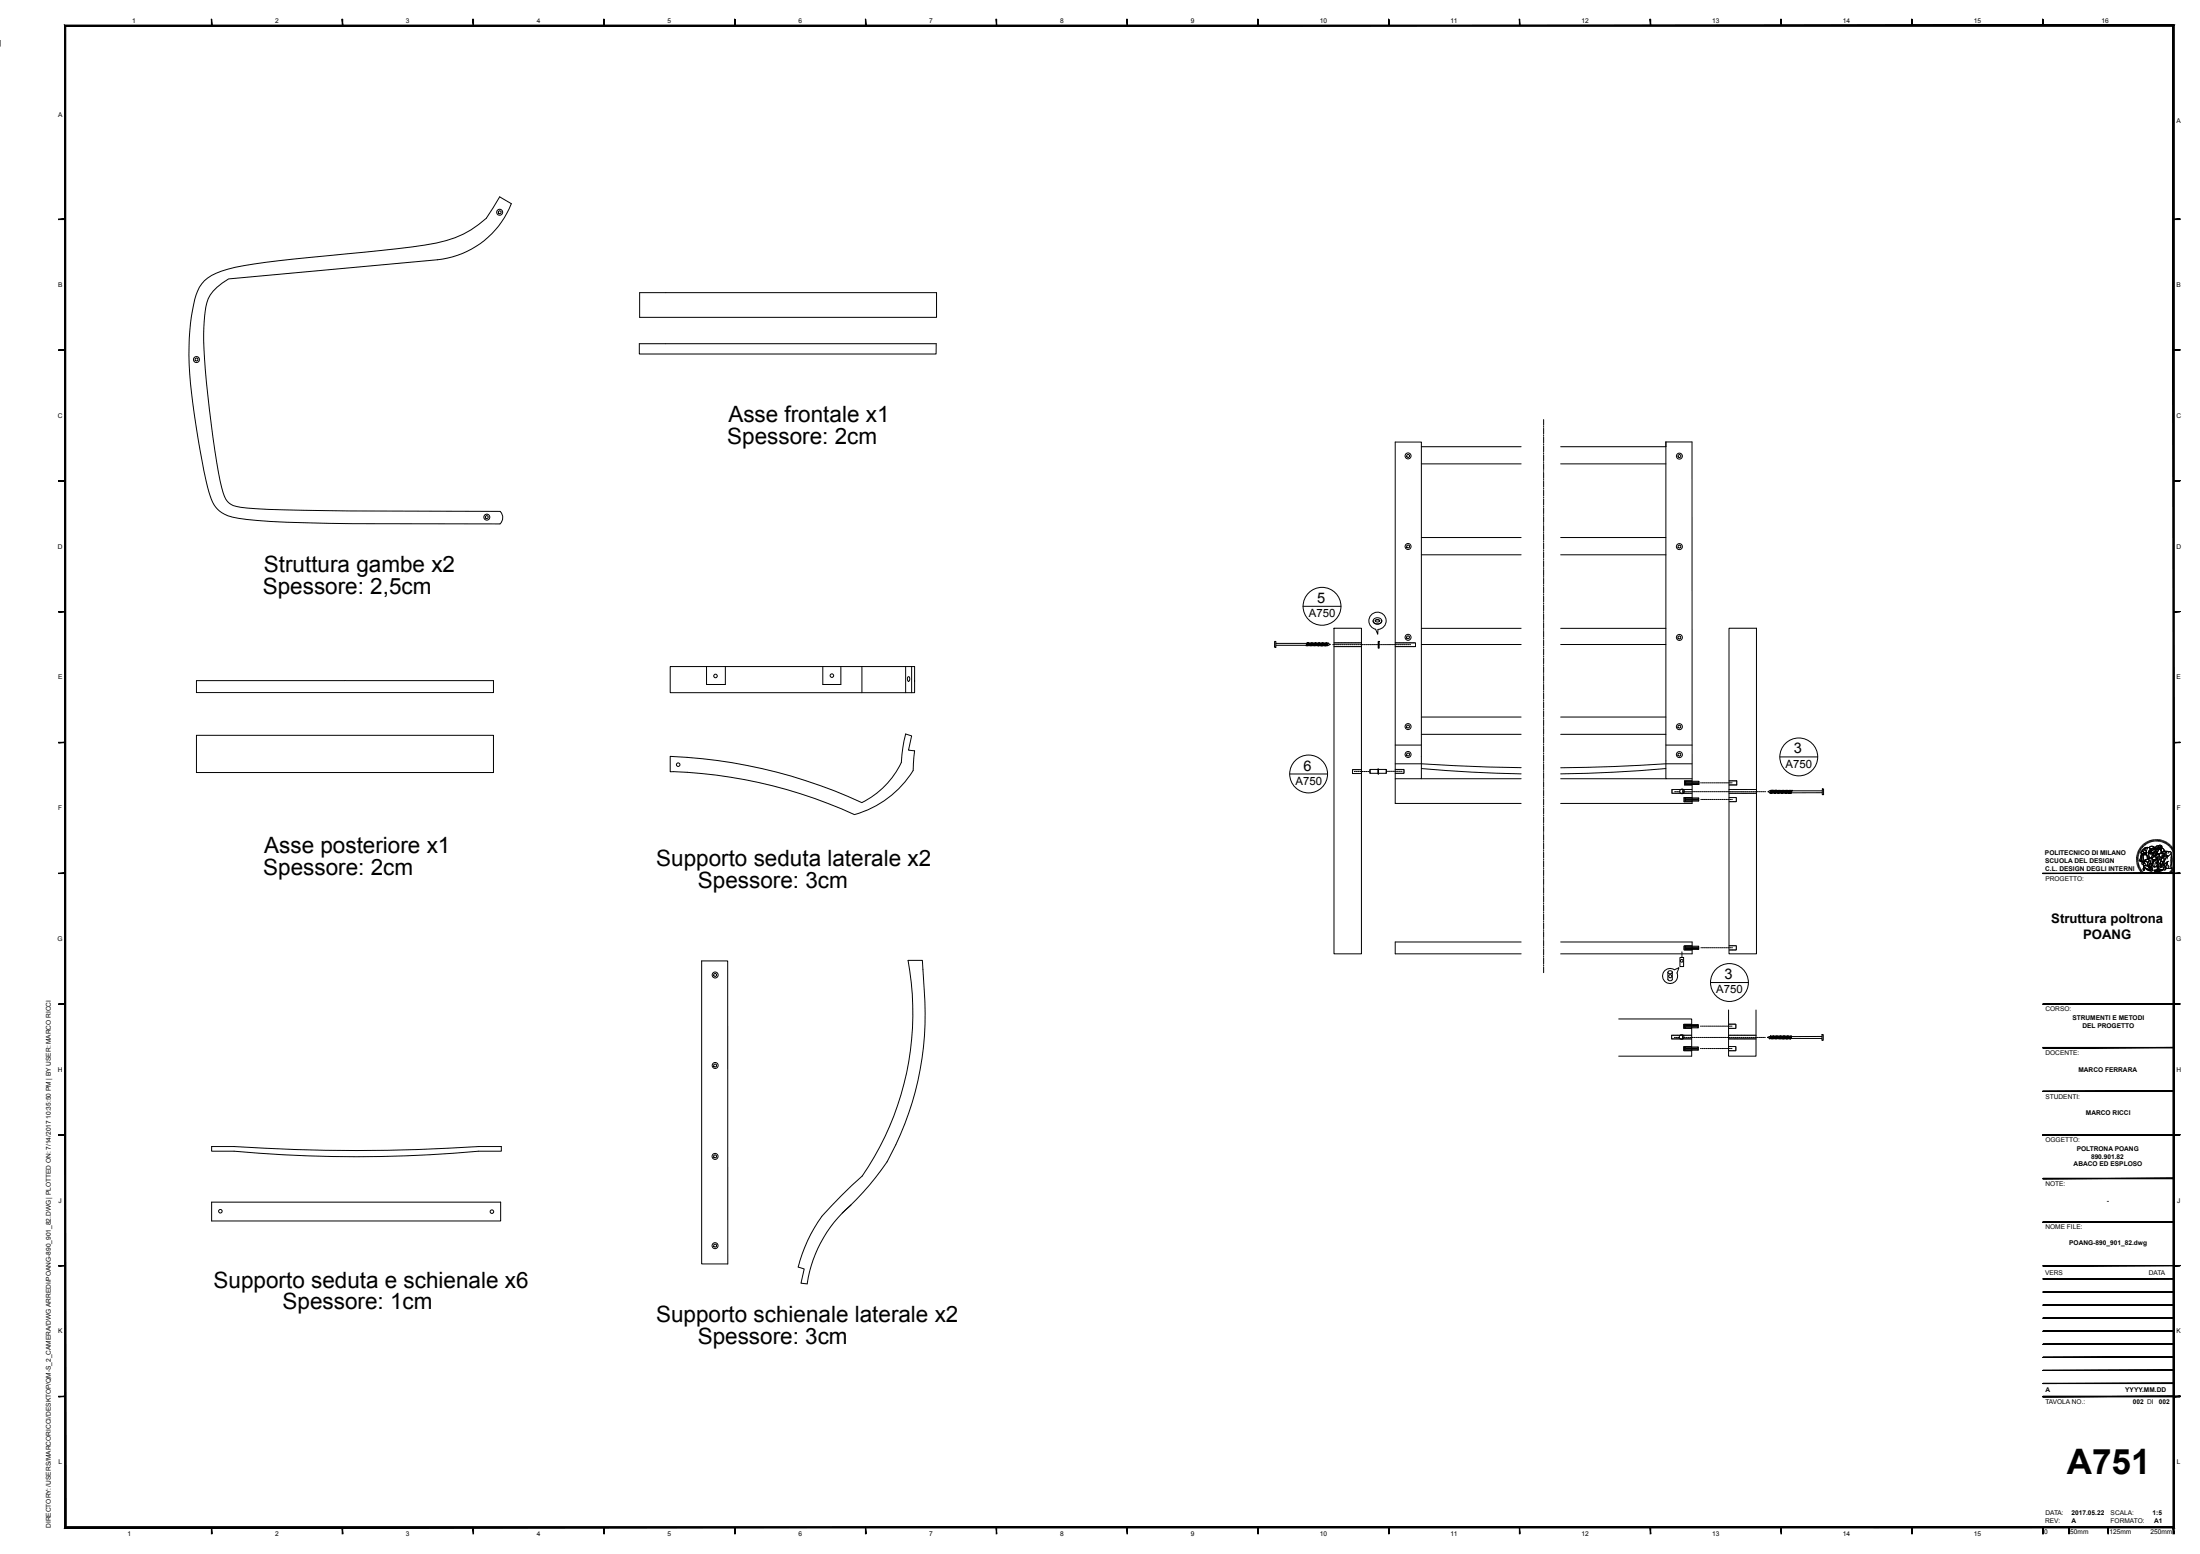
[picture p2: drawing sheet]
<svg xmlns="http://www.w3.org/2000/svg" width="841mm" height="594mm" viewBox="0 0 841 594" stroke-linecap="round" stroke-linejoin="round" font-family="sans-serif">
<g fill="none" stroke="#000" stroke-width=".38">
<path d="M0 15.3v2.5M195.5 77.9a33.9 33.9 0 0 1-28.3 21.4l-79.8 7.3a15.3 15.3 0 0 0-8.7 10.7 91.1 91.1 0 0 0-.2 24.1 381.4 381.4 0 0 0 6.3 45 8.4 8.4 0 0 0 3.6 6.4 14.9 14.9 0 0 0 6.1 1.4l14 .7 25 .4 57.7 .2M195.5 77.9l-4.5-2.7-5 8.2a39.9 39.9 0 0 1-23.5 10.3l-23.4 2.7a578.4 578.4 0 0 0-49.2 5.8 21.9 21.9 0 0 0-12.8 6.3 22.3 22.3 0 0 0-3.5 10.2 116.9 116.9 0 0 0 .6 39.2l2.8 16.8a64.7 64.7 0 0 0 4.8 18.3 11.9 11.9 0 0 0 9.5 5.1l12.1 1.2 22.3 .7 65.4 .3a3.3 3.3 0 0 0 .1-4.8M190.5 80.8l.5-.3 .6 .3v.6l-.6 .4-.5-.4zM244.5 111.9h113.5v9.4h-113.5zM74.6 137.1l.5-.3 .5 .3v.6l-.5 .3-.5-.3zM244.4 131.4h113.5l-.1 3.9h-113.4zM537.8 174l.5-.3 .5 .3v.6l-.5 .3-.5-.3zM543.3 170.8h38.2M543.3 177.3h38.2M590.1 160.4v2.2M590.1 163v.3"/>
<path d="M590.1 163.7v2.3M590.1 166.3v.4M590.1 167.1v2.3M590.1 169.7v.4M590.1 170.5v2.2M590.1 173.1v.4M590.1 173.8v2.3M590.1 176.5v.3M590.1 177.2v2.3M590.1 179.9v.3M596.6 170.8h40.2M596.6 177.3h40.2"/>
<path d="M636.8 168.9h10l.1 138.2h-50.3M636.8 168.9v128.8h10M641.5 174l.5-.3 .5 .3v.6l-.5 .3-.5-.3zM185.5 197.3l.6-.3 .5 .4v.6l-.5 .3-.6-.3zM590.1 180.6v2.3M590.1 183.2v.4M590.1 184v2.2M590.1 186.6v.4M590.1 187.3v2.3M590.1 190v.4M590.1 190.7v2.3M590.1 193.4v.3"/>
<path d="M590.1 194.1v2.2M590.1 196.7v.4M590.1 197.5v2.2M537.8 208.6l.5-.3 .5 .3v.6l-.5 .3-.5-.3zM543.3 205.5h38.2M543.3 212.1h38.2M590.1 200.1v.4M590.1 200.9v2.2M590.1 203.5v.4M590.1 204.2v2.3M590.1 206.8v.4M590.1 207.6v2.2"/>
<path d="M590.1 210.2v.4M590.1 211v2.2M590.1 213.6v.4M590.1 214.4v2.2M590.1 217v.4M590.1 217.7v2.3M596.6 205.5h40.2M596.6 212.1h40.2M641.5 208.6l.5-.3 .5 .3v.6l-.5 .3-.5-.3zM498.1 231.8h14.5M524.1 235.1a3.3 3.3 0 0 1 5.5 .8 3.3 3.3 0 0 1-2.8 4.7l-.1 1.8-.8-1.9a3.3 3.3 0 0 1-1.8-5.4zM524.9 237.2a1.7 1.7 0 0 0 1.5 1.4 1.7 1.7 0 0 0 1.8-1.1"/>
<path d="M525.1 236.7a1.65 1.65 0 0 1 1.9-.6 1.65 1.65 0 0 1 1.1 1.7 1.7 1.7 0 0 1-1.9 .7 1.7 1.7 0 0 1-1.2-1.5zM525.7 237.3l1-.4 .7 .5M525.8 237.1a.89 .89 0 0 1 .9-.3 .89 .89 0 0 1 .6 .7 .89 .89 0 0 1-.9 .3 .89 .89 0 0 1-.6-.7zM590.1 220.3v.4M590.1 221.1v2.2M590.1 223.7v.4M590.1 224.5v2.2M590.1 227.1v.4M590.1 227.9v2.2M590.1 230.5v.3M590.1 231.2v2.2M590.1 233.8v.4"/>
<path d="M590.1 234.6v2.2M590.1 237.2v.4M590.1 238v2.2M256.2 254.8h93.4v10h-93.4zM270.1 254.8v6.8h7.2v-6.8M314.5 254.8v6.8h6.9v-6.8M329.5 254.8v10M346.2 254.8v10M347 258.8l.1-.1a.85 .85 0 0 1 .7 .8 .85 .85 0 0 1-.7 .9l-.2-.7zM348.5 254.8v10M487.3 245.2h.4v2.2h-.5zM487.7 246.7h11.6"/>
<path d="M487.7 245.9h11.8M499.5 246.7h.3M499.7 245.7l-.4 1.2M499.7 245.9h.3M500.1 246.7h.3M500.3 245.7l-.5 1.2M500.6 246.7h.3M500.8 245.7l-.4 1.2M501.1 246.7h.3M501.3 245.7l-.4 1.2M501.7 246.7h.2M501.9 245.7l-.5 1.2"/>
<path d="M502.2 246.7h.3M502.4 245.7l-.5 1.2M502.7 246.7h.3M502.9 245.7l-.4 1.2M503.3 246.7h.3M503.4 245.7l-.4 1.2M503.8 246.7h.3M504 245.7l-.4 1.2M504.3 246.7h.3M504.5 245.7l-.4 1.2M504.8 246.7h.3M505 245.7l-.4 1.2"/>
<path d="M505.3 246.7h.3M505.5 245.7l-.4 1.2M505.9 246.7h.3M506.1 245.7l-.5 1.2M506.4 246.7h.3M506.6 245.7l-.4 1.2M507.2 245.7l-.5 1.2 .5-1.2-.3 1M507.2 246.7l-.5 .2M507.7 245.7l-.5 1.2M507.7 246l.9 .3-1.2 .4M509.5 246.4h.3M509.9 240.1h10.5v124.5h-10.5z"/>
<path d="M509.9 245.7h10.5M509.9 247.2h10.5M510 246.4h.5M510.8 246.4h.5M511.5 246.4h.5M512.3 246.4h.5M513 246.4h.5M513.8 246.4h.5M514.5 246.4h.5M515.3 246.4h.5M516 246.4h.6M516.8 246.4h.5"/>
<path d="M517.5 246.4h.5M518.3 246.4h.5M519 246.4h.5M519.8 246.4h.5M520.5 246.4h.5M521.3 246.4h.5M522.1 246.4h.4M522.8 246.4h.5M523.5 246.4h.5M524.3 246.4h.5M525 246.4h.5M525.8 246.4h.5"/>
<path d="M526.5 246.4h.3M526.8 245.2h.4v2.6h-.4zM527.2 246.4h.3M527.7 246.4h.5M528.5 246.4h.5M529.2 246.4h.5M530 246.4h.5M530.7 246.4h.5M531.5 246.4h.5M532.2 246.4h.5M533 246.4h.5M533.4 245.7h7.5"/>
<path d="M533.4 247.2h7.5M533.7 246.4h.5M534.5 246.4h.5M535.2 246.4h.5M536 246.4h.5M536.7 246.4h.5M537.5 246.4h.5M537.7 243.3l.6-.3 .5 .3v.6l-.5 .3-.6-.3zM538.2 246.4h.5M539 246.4h.2M541 245.7l.1 1.3M541.1 247l-.1 .2"/>
<path d="M543.3 240.2h38.2M543.3 246.4h38.2M590.1 240.6v.4M590.1 241.3v2.3M590.1 243.9v.4M590.1 244.7v2.3M590.1 247.3v.4M590.1 248.1v2.2M590.1 250.7v.4M590.1 251.5v2.2M590.1 254.1v.4M590.1 254.8v2.3"/>
<path d="M590.1 257.5v.3M590.1 258.2v2.3M596.6 240.2h40.2M596.6 246.4h40.2M641.4 243.4l.6-.3 .5 .3v.5l-.5 .4-.6-.4zM661 240.1h10.4v124.5h-10.4zM75.1 260.2h113.5v4.5h-113.5zM537.7 277.4l.6-.3 .5 .3v.6l-.5 .3-.6-.3zM543.3 274.1h38.2M590.1 260.8v.4M590.1 261.6v2.2M590.1 264.2v.4"/>
<path d="M590.1 265v2.2M590.1 267.6v.3M590.1 268.3v2.3M590.1 271v.3M590.1 271.7v2.3M590.1 274.3v.4M590.1 275.1v2.2M590.1 277.7v.4M590.1 278.4v2.3M596.6 274.1h40.2M641.4 277.5l.6-.4 .5 .4v.6l-.5 .3-.6-.3zM75.1 281.1h113.5v14.2h-113.5z"/>
<path d="M349.1 294.5l.5-7.5-2.3-.3 1.2-5.4-2.3-.7-1.1 5.4-.5 5.5a33.1 33.1 0 0 1-15.1 15.3 194.2 194.2 0 0 0-73.3-17.7v5.9a179.6 179.6 0 0 1 70.4 16.4 38.8 38.8 0 0 0 22.5-16.9M493 295.8h14.5M517 294.4l.1 1.3M517.1 294.2l-.1 .1M517.1 294.2h3.3M517.1 295.7h3.3M517.7 294.9h.4M518.4 294.9h.5M519.1 294.9h.5M519.9 294.9h.5M520.6 294.9h.5M521.4 294.9h.5"/>
<path d="M522.1 294.9h.5M522.9 294.9h.4M523.8 294.1v1.5M526.8 294.1h-3v1.5h3M526.8 293.9l.1 1.9zM526.9 294.1h3v1.5h-3M529.9 294.1v1.5M530.4 294.8h.4M531.1 294.8h.4M531.8 294.8h.5M532.6 294.8h.5M533.3 294.8h.5"/>
<path d="M533.4 292h9.9l25.4 1.2 12.8 .2M533.4 297.7h9.9v-128.7h-9.9v138.1h48.1M533.4 294.1l3.3 .2M533.4 284.8h9.9M534 294.8h.5M534.8 294.8h.5M535.6 294.8h.4M536.7 295.5l-3.3 .1M536.7 294.3v1.1M537.8 288.1l.5-.3 .5 .3v.6l-.5 .3-.6-.3zM543.3 293.8a537.6 537.6 0 0 0 38.2 2M543.3 280.7h38.2"/>
<path d="M543.3 297.7h38.2M590.1 281.1v.4M590.1 281.8v2.3M590.1 284.5v.3M590.1 285.2v2.3M590.1 287.8v.4M590.1 288.6v2.3M590.1 291.2v.4M590.1 292v2.2M590.1 294.6v.4M590.1 295.3v2.3M590.1 298v.3"/>
<path d="M590.1 298.7v2.3M596.6 280.7h40.2M596.6 297.7h40.2M636.8 293.8a529.9 529.9 0 0 1-40.2 2M636.8 284.8h10M641.4 288.1l.6-.3 .5 .3v.7l-.5 .3-.6-.4zM644.4 298.6h5v1.3h-5zM644.4 298.6v1.3M644.5 299.3h4.7M644.5 299h4.7M644.5 299.5h4.7M646.8 292h-10a683.9 683.9 0 0 1-40.2 1.5"/>
<path d="M646.8 298.5h-2.9v1.5h2.9M649.4 298.6v1.3M650.1 299.2h.3M650.6 299.2h.5M651.3 299.2h.5M652.1 299.2h.5M652.9 299.2h.5M653.6 299.2h.5M654.3 299.2h.6M655.1 299.2h.5M655.9 299.2h.5M656.6 299.2h.5"/>
<path d="M657.4 299.2h.5M658.1 299.2h.5M658.9 299.2h.4M659.6 299.2h.5M660.4 299.2h.5M661 298.5h2.9v1.5h-2.9M661.1 299.2h.5M661.9 299.2h.2M680.4 289.3h14.5M590.1 301.3v.4M590.1 302.1v2.3M590.1 304.7v.4"/>
<path d="M590.1 305.5v2.2M590.1 308.1v.4M590.1 308.8v2.3M590.1 311.5v.3M590.1 312.2v2.3M590.1 314.9v.3M590.1 315.6v2.3M590.1 318.2v.4M590.1 319v2.2M640.2 302.6h.4M640.9 302.6h.5M641.6 302.6h.5"/>
<path d="M643.3 302.6h.3M643.3 302.8l.2 .3M643.5 301.9l-.2 .8M643.5 303.1v.1M643.6 301.8l-.1 .1M643.9 302.6h.5M644.3 305h5v1.2h-5zM644.3 305v1.2M644.4 305.6h4.7M644.4 305.3h4.7M644.4 305.9h4.7M644.6 302.6h.5"/>
<path d="M645.4 302.6h.5M646.1 302.6h.5M646.8 301.8h-7.7l.1 1.4h7.6M646.8 304.9h-3v1.6h3M646.9 302.6h.5M647.6 302.6h.5M648.4 302.6h.5M649.1 302.6h.5M649.3 305v1.2M649.9 302.6h.5M650.2 305.6h.3M650.6 302.6h.5"/>
<path d="M650.7 305.6h.5M651.4 302.6h.5M651.5 305.6h.5M652.1 302.6h.5M652.2 305.6h.5M652.9 302.6h.5M652.9 305.6h.6M653.6 302.6h.5M653.7 305.6h.5M654.4 302.6h.5M654.5 305.6h.4M655.1 302.6h.5"/>
<path d="M655.2 305.6h.5M655.9 302.6h.5M656 305.6h.5M656.6 302.6h.5M656.7 305.6h.5M657.4 302.6h.5M657.5 305.6h.4M658.1 302.6h.5M658.2 305.6h.5M658.9 302.6h.5M659 305.6h.5M659.6 302.6h.5"/>
<path d="M659.7 305.6h.5M660.4 302.6h.5M660.4 305.6h.6M661 303.2h10.4M661 301.8h10.4M661 304.9h2.5M661 306.4h2.6M661.1 302.6h.5M661.2 305.6h.5M661.9 302.6h.5M662 305.6h.2M662.6 302.6h.5"/>
<path d="M663.4 302.6h.5M663.6 304.9h.1M663.7 306.3l-.1 .1M663.7 305v1.3M664.1 302.6h.5M664.9 302.6h.5M665.6 302.6h.5M666.4 302.6h.5M667.1 302.6h.5M667.9 302.6h.5M668.6 302.6h.5M669.4 302.6h.5"/>
<path d="M670.1 302.6h.5M670.9 302.6h.5M671.6 302.6h.5M672.4 302.6h.5M673.1 302.6h.5M673.9 302.6h.5M674.6 302.6h.4M676.9 302.2l-1.1 .4 .9 .4M677.1 302l-.4 1.2M677.4 302.2l-.2 1 .4-1.2-.4 1.2M677.6 302l-.5 .2M677.6 302.2l.3 .1"/>
<path d="M678.1 302l-.4 1.2M678.1 302.3h.3M678.7 302l-.4 1.2M678.7 302.3h.3M679.2 302l-.4 1.2M679.2 302.3h.3M679.7 302.1l-.4 1.1M679.7 302.3h.3M680.3 302.1l-.5 1.1M680.3 302.3h.3M680.8 302.1l-.4 1.1M680.8 302.3h.3"/>
<path d="M681.3 302.1l-.4 1.1M681.3 302.3h.3M681.9 302.1l-.5 1.1M681.9 302.3h.3M682.4 302.1l-.5 1.1M682.4 302.3h.3M682.9 302.1l-.4 1.1M682.9 302.3h.3M683.4 302.1l-.4 1.2M683.4 302.3h.3M684 302.1l-.5 1.2M684 302.3h.3"/>
<path d="M684.3 303h.3M684.5 302.1l-.4 1.2M684.5 302.3h.3M685 302.1l-.4 1.2M685 302.3h11.6M696.6 301.6h.5v2.2h-.5zM696.6 303h-11.8M590.1 321.6v.4M590.1 322.3v2.3M590.1 325v.4M590.1 325.7v2.3M590.1 328.4v.3"/>
<path d="M590.1 329.1v2.3M590.1 331.7v.4M590.1 332.5v2.2M590.1 335.1v.4M590.1 335.9v2.2M590.1 338.5v.4M590.1 339.2v2.3M816.7 327.8l.7 .1M816.7 328.1h.7M816.7 328.5h.7M816.7 328.8h.7M816.7 327.4l.7 .1"/>
<path d="M816.8 327l.7 .2M816.9 326.7l.6 .2M817 326.4l.6 .1M817.1 326l.6 .2M817.2 325.7l.6 .2M817.3 325.4l.7 .2M817.4 329.1l-.7 .1M817.4 329.5h-.7M817.5 329.8l-.7 .1M817.5 325.1l.6 .3M817.5 330.1l-.6 .2M817.6 330.4l-.7 .2"/>
<path d="M817.7 324.7l.6 .4M817.7 330.7l-.6 .2M817.8 324.4l.6 .4M817.8 331l-.6 .3M818 331.3l-.7 .3M818 324.1l.6 .4M818.1 331.6l-.6 .3M818.2 331.9l-.5 .4M818.3 323.8l.5 .5M818.4 332.2l-.6 .3M818.5 323.6l.5 .4M818.6 326.2l1.4 .2 .5-.3 .1 .6h-.5a1.07 1.07 0 0 1-1.6-.4z"/>
<path d="M818.6 326.1v.5M818.6 332.5l-.6 .3M818.7 323.3l.5 .4M818.8 326.6l-.8 2.6 .4 .1M818.8 332.7l-.6 .4M818.9 325.1l.3-.2 .1 .7 1.1 .6-.4 .2-1.3-.2-.3-.5zM819 326.7h.4l-.2 2.8a.54 .54 0 0 1-.6-.2 .54 .54 0 0 1 0-.7zM819 326.7l-.6 2.6 .7 .2M819 323l.4 .5M819 333l-.5 .4M819.2 324.9a.71 .71 0 0 0-.7 .6 .71 .71 0 0 0 .4 .7l1.1 .2 .4-.3-.9-.3a.99 .99 0 0 1-.3-1.1 .99 .99 0 0 1 .9-.7h.4a.82 .82 0 0 1 1.2 .1 .82 .82 0 0 1-.2 1.2l-.3 .6 .2 .8a.92 .92 0 0 0 .6 1.2l-.4 .2M819.2 333.2l-.5 .5"/>
<path d="M819.2 330.3l.7 .6 1.2-.1M819.2 322.8l.5 .5M819.4 330.6l.7 .3 1-.1 .3 1 .2-.3 .3 .4-.2-.5 .3 .4-.1-.5 .4 .2-.8-.8a.49 .49 0 0 1 .6-.5 .49 .49 0 0 1 .4 .7v.3a.86 .86 0 0 1-.2 1.2 .86 .86 0 0 1-1.2-.1l-1.5-1zM819.4 330.6l.1 .7 .7 .5 2 .9M819.4 326.7h1.2l.6 1.2-.1 .4-.3 .2a.55 .55 0 0 0-.7 .1 .55 .55 0 0 0-.1 .6l-.2 .3a.45 .45 0 0 1-.6 0 .45 .45 0 0 1 0-.6zM819.4 333.5l-.5 .4M819.4 326.7l-.1 2.8M819.5 331.3l2.1 1.2 .8-.1 .3-.5a.71 .71 0 0 1 0 1 .71 .71 0 0 1-1.1-.1l-.5-.2a1.06 1.06 0 0 0-1.5-.3l.1 .3a.65 .65 0 0 1-.5-.5 .65 .65 0 0 1 .3-.7zM819.5 322.6l.5 .5M819.5 331.3a.81 .81 0 0 0 .2 1.4l.1-.2a.34 .34 0 0 1 .1-.5 .34 .34 0 0 1 .5 .1l.5 .4a1.21 1.21 0 0 0 2-.1l-.2-.5M819.7 324.3l1.5-.3h-.5a.66 .66 0 0 0-.8 .6 .66 .66 0 0 0 .6 .8v.7l-1.2-.5-.1-.7zM819.7 333.7l-.5 .5"/>
<path d="M819.7 329.7a.49 .49 0 0 0-.7-.1 .49 .49 0 0 0 .1 .7 .74 .74 0 0 1 .7-.3 .74 .74 0 0 1 .6 .6M819.8 322.3l.4 .6M819.9 328.8l1.2-.5 .4 .1 .1-.4h.3a1.07 1.07 0 0 1 1.3 1.1 1.07 1.07 0 0 1-1.4 1l.2-.4a.45 .45 0 0 0-.1-.7 .45 .45 0 0 0-.7 .4l-.1 .4-.7-.7-.3 .2zM819.9 333.9l-.4 .5M820 329.4l.3-.3 .2 .2a.86 .86 0 0 1 .7 .8 .86 .86 0 0 1-.6 .8l-1.1-.2-.3-.5 .7-.2zM820.1 322.1l.4 .6M820.2 324.3a1.08 1.08 0 0 1 1.7 .2v.4a1.49 1.49 0 0 0-.5 1.8 .85 .85 0 0 0 .6 1.2l-.4 .1-.1 .4h-.4l-.6-2.1v-1l-.6-.4zM820.2 334.1l-.5 .5M820.3 329l.8 .8M820.3 329.1l-.5 .4 .1 .5M820.4 322l.3 .5M820.4 334.3l-.4 .5"/>
<path d="M820.6 326.7l-2-.1-.4 1.5-.5 .7 .3 .4M820.7 334.5l-.4 .5M820.7 327l.3 1.4M820.7 321.8l.3 .5M821 324.3l-.5 .9v1.1l.6 2.1h.4l.1-.4M821 334.6l-.4 .6M821 321.6l.3 .6M821.1 328.3l-.3 .2a.55 .55 0 0 0-.7 .1 .55 .55 0 0 0-.1 .6h.1M821.2 324h-.3a.69 .69 0 0 0-1 .4 .69 .69 0 0 0 .6 .9M821.3 334.8l-.3 .6M821.4 321.5l.2 .6M821.4 329.1l.8 .4-.7 1.2 .8 .8-.4-.2 .1 .5-.3-.4 .2 .5-.3-.4-.2 .3-.3-.9v-1.4z"/>
<path d="M821.4 325.3l1-.4-.1 .6-1.1 .4zM821.4 329.1l.8 .4-.7 1.2 .8 .8-.4-.2 .1 .5-.3-.4 .2 .5-.3-.4-.2 .3-.3-.9-.1-.9zM821.5 325.8l.7-.3 .3 .2-.3 .2 .1 .5-.7-.2zM821.5 325.8l.1 .4 .7 .2M821.6 334.9l-.3 .7M821.6 324l.1-.2a1.1 1.1 0 0 1 1.1-.3 1.1 1.1 0 0 1 .8 .8l-.6-.2-.4 .4-.7-.1M821.6 323.9l.6-.4h.7l.8 .7-.7-.1-.7 .4zM821.7 321.3l.2 .7M821.9 335l-.3 .7M821.9 324.3l.7 .2 .5-.5 .3 .3-.6 .8-1-.1zM822 321.2l.2 .6M822.1 327.9l.6 .3"/>
<path d="M822.2 335.1l-.3 .7M822.2 325.8l.9 .1-.6 .6-.4-.3zM822.2 330.2l.3 1a.78 .78 0 0 1 .1 1 .78 .78 0 0 1-.9 .3M822.2 325.5l.3 .2M822.3 325.3l-1.1 .6M822.3 328.8l-.7 .2M822.4 321.1l.1 .7M822.4 324.9l-.3 .5M822.5 335.3l-.2 .6M822.6 325.8l.5 .1-.4 .5-.5-.1v-.5l.5 .1h-.2M822.6 328.9l.2 1-.6 .3-.3-.1M822.7 328.1l.1-.3a.95 .95 0 0 1 1.1-.3 .95 .95 0 0 1 .6 .9l-1.4 .3 .3 .3 .7-.1 .5-.7-.3-.5-1-.3-.8 .7 .2-1.1 .3-.3 1.3 .3 .6-.5-.1-.3 .7 .2v1l-.2 .5 .1 .8-.7 .5-.2 .6h-.4l.6 .1v.4l.2-.2-.3 1.1-1.1 .2-.8-.7a1.31 1.31 0 0 0-.2-2.2"/>
<path d="M822.7 327.9l.6-.5 .8 .2a.37 .37 0 0 1 .5 .3 .37 .37 0 0 1-.3 .5l-.5 .1a.54 .54 0 0 1-.6 .4 .54 .54 0 0 1-.4-.6zM822.7 330.8l.8 .6M822.7 321l.1 .7M822.7 328.2l.1 .1a.97 .97 0 0 1 0 1.6M822.8 335.3l-.1 .7M822.9 324.8l.1 .1M823 326.7l-.4 .5-.1 .8M823 324.4v.1M823 330.1v1M823 321l.2 .6M823.1 328.7l1.2-.3-.2 .5-.4 .2zM823.1 335.4l-.1 .7"/>
<path d="M823.2 329.6l-.7 1.3M823.3 328.9l-.1 .1M823.4 324.6l.9-.1a.35 .35 0 0 1-.2 .5 .35 .35 0 0 1-.5-.3zM823.4 325.6l1-.2 .5 .9-.2 .4-.3-.2 .1-.6a.47 .47 0 0 0-.6-.5 .47 .47 0 0 0-.1 .8 .44 .44 0 0 1 .1 .6 .44 .44 0 0 1-.5 .2 .44 .44 0 0 1-.3-.6zM823.4 320.9l.1 .7M823.4 324.3l-.6 .8-1-.1M823.4 335.4l-.1 .7M823.5 332.7l2-.5 1.2 .3-2.1 .5zM823.5 332.7l1.1 .3v.3l-1.1-.3zM823.5 332.7l2-.5 1.1 .3-2 .5zM823.7 325.4l.7 .1 .2 .5a.63 .63 0 0 1-.1 .7 .63 .63 0 0 1-.7 .2zM823.8 320.9v.6"/>
<path d="M823.8 335.5l-.1 .6M823.8 324.5a.39 .39 0 0 1 .6-.3 .39 .39 0 0 1 0 .6M823.8 324.3l.4-.2 .4 .3v.4l-.8-.3zM823.8 329.8l-.3 1.6 1.1-.2M823.8 329h.1M823.9 328.6l.2 .1M823.9 328.8l.1 .1M824 328.7h-.1M824 325.7h.1M824.1 325.6l-.2 .1M824.1 320.9v.6M824.1 335.5v.6"/>
<path d="M824.2 324.6h-.8l.2 .1a.34 .34 0 0 0 .5 .3 .34 .34 0 0 0 .1-.5v.2M824.2 327v.6M824.3 328.4l-.1 .2a.48 .48 0 0 1-.4 .4 .48 .48 0 0 1-.5-.2M824.3 325.5l.1 .4M824.4 335.5v.6M824.4 325.6a.45 .45 0 0 0-.7-.1 .45 .45 0 0 0 .1 .7 .48 .48 0 0 1-.1 .7 .48 .48 0 0 1-.7-.2 .48 .48 0 0 1 .2-.6l.4-.7 .6-.1 .5 .4 .1 .9-.2 .1-.2-.3M824.5 320.9l-.1 .6M824.5 326h-.1M824.5 325.8a.43 .43 0 0 1 0 .6 .43 .43 0 0 1-.7-.1M824.6 326.7l-.8 .3M824.6 333l2.1-.5-.1 .2-2 .7zM824.6 333v.3"/>
<path d="M824.7 324.7l.2-.1v.4l-.2 .8M824.7 329.2h.1M824.7 329.2l.4-.2-.4 1.3v-.4l-.6-.1h.4zM824.7 329.8l-.1 .5 .3-.2M824.7 335.5l.1 .6M824.8 326.2l.1-1.2-.2-.5a.65 .65 0 0 1-.5-.9 .65 .65 0 0 1 1-.3l-.3 .7 .1 .9 .3-.6 .2 .4 .5-.2v.8l.1-.2a.62 .62 0 0 1 .3 .7 .62 .62 0 0 1-.7 .4l-.2 .2M824.8 324.3l.1 .4M824.8 320.9v.6M824.9 329.5l-.1 .3-.1-.2M824.9 327.3l-.2 1.3M824.9 326.5l.5 .2M824.9 331.3l.2-.1 .2 1.1-.3-.6-.3 .7z"/>
<path d="M825 328.4l-.3 .3v.5M825.1 335.5v.6M825.1 323.4l.5-.3 .7 .2 .1 1.1-.4 .9 .3-1.3a.48 .48 0 0 0-.5-.3 .48 .48 0 0 0-.5 .4l-.3 .8zM825.1 329l-.4 .2-.2 .6h-.4l.6 .1M825.1 323.4l.3-.3a.76 .76 0 0 1 1 .7l-.4 1.5 .3-1.3a.48 .48 0 0 0-.5-.3 .48 .48 0 0 0-.5 .4l-.3 .8zM825.1 327.3l-.4 .9M825.2 323.3l-.8 .1-.3 .6M825.2 320.9l-.1 .7M825.3 324.3l.2 .4 .5-.2M825.4 335.4l.1 .7M825.5 326.4l.9-.4a.82 .82 0 0 1 .9 .3 .82 .82 0 0 1-.1 1h-.1a.74 .74 0 0 1-1.3 .3l-.4-.5zM825.5 323.8l.1-.1a.38 .38 0 0 1 .5-.1 .38 .38 0 0 1 .2 .5l-.3 .4a.46 .46 0 0 1-.7 0 .46 .46 0 0 1 .2-.7z"/>
<path d="M825.5 328.4l.8-.1-1.1 2.2v.7l-.5 .7-.2-1zM825.5 324l.2 .1M825.5 328.4l-1 2.5 .2 1 .4-.7 .2 1.4-.3-.9-.4 1.1 .1-.9M825.5 324.5h.2M825.5 327.4l-.1 1 1-.2 .4-.6M825.5 321l-.1 .6M825.5 324.1v.1M825.6 324.4h.1M825.7 335.3l.1 .7M825.9 324.3h.2M825.9 321l-.1 .7M826 329.4l.7-.2-.5 1.4 .2 .8-.3 .1-.4-.1z"/>
<path d="M826 324.3h.1M826 335.3l.2 .6M826.2 325.1l.4 .6M826.2 321.1l-.1 .7M826.2 327.5l.1 .1M826.3 325.9l.8-.4 1-.1-.7 1zM826.3 328.3l-1.1 2.2v.8M826.3 335.2l.2 .7M826.4 324.1l.7 .5 .4 .8a.79 .79 0 0 1-1.3-.1zM826.4 327.5l-.3 .1M826.4 324.1l.9 1M826.4 327.8l-.1 .1"/>
<path d="M826.6 321.2l-.2 .6M826.6 332.5v.2l-2 .7-1.1-.4v-.3M826.6 335.1l.3 .6M826.7 329.3l-.5 2.2-.5-.1 .2-2M826.9 321.3l-.2 .6M826.9 335l.3 .6M827 327.3l.3 .1-.1 .5a.96 .96 0 0 1-.1 1.2 .96 .96 0 0 1-1.1 .3l.3-1.1zM827 327.1l-.1 .4M827 326.2l.5 .4M827 325l.6 .4M827.2 329.2l-1.2 .2M827.2 330.6l-.2 .2 .3 .2"/>
<path d="M827.2 321.4l-.2 .7M827.2 334.8l.3 .7M827.3 327.4l-.1 1.8a1.94 1.94 0 0 0-.1 2.7M827.4 330.3l1.1-.9-.8 2.3a.47 .47 0 0 1 .1 .7 .47 .47 0 0 1-.7 0 .47 .47 0 0 1 .1-.7zM827.4 326.4a1.32 1.32 0 0 1 2-.9l.6 .4-.6 .9a1.06 1.06 0 0 1-1 .5 1.06 1.06 0 0 1-.9-.7M827.5 326.6l-.8 1.2-.6 .1-.1-.2a.72 .72 0 0 1-.5-1.1 .72 .72 0 0 1 1.1-.1l-.2 .6 .4 .1 .3-.4v-.5l-.7-.3-.7 .2-.3 .7M827.5 328.1l.1 .6M827.5 334.7l.4 .6M827.6 321.6l-.3 .6M827.8 334.5l.4 .6M827.9 321.7l-.3 .6M828 327.3l-.9 .1"/>
<path d="M828 331.5l.6 .5M828.1 334.4l.4 .6M828.2 325.4l-1.3 .2-.6 .3M828.2 321.9l-.3 .6M828.4 330.3l.8 .9M828.4 334.2l.4 .6M828.4 325.5h.4a.94 .94 0 0 1 1.2 .6l-.1 .3 .3 2.9-.3 1.9 .3 .7h-2.5l.8-2.5-1.5 1.3a5.1 5.1 0 0 1 1.7-3.4l.2-.1a.92 .92 0 0 1-.9-.7 .92 .92 0 0 1 .4-1zM828.4 327.3l-.9 1.5-.5 2 1.4-1.3 .7-.3M828.5 325.4l-.5 .7a.78 .78 0 0 0 .9 1.1M828.5 322.1l-.4 .5M828.5 329.4l-.8 2.3a.47 .47 0 0 1 .1 .7 .47 .47 0 0 1-.7 0 .47 .47 0 0 1 .1-.7l.2-1.3M828.6 334l.5 .5"/>
<path d="M828.7 327.3l-.3 1.1M828.8 330.8l.1 .6 .5 .6M828.8 322.3l-.4 .6M828.9 333.8l.4 .5M829.1 325.9l-.3 .3M829.1 322.5l-.4 .5M829.1 333.6l.5 .5M829.4 322.7l-.5 .5M829.4 333.4l.5 .4M829.6 333.1l.5 .5M829.6 323l-.4 .4M829.8 332.9l.5 .4"/>
<path d="M829.9 327.5v3.3M829.9 326.4a10.6 10.6 0 0 1 0 4.9l.3 .6h-2.5M829.9 323.2l-.5 .5M830 332.6l.5 .4M830.1 323.5l-.5 .5M830.2 332.3l.5 .4M830.3 332.1l.6 .3M830.4 323.8l-.6 .4M830.5 331.8l.6 .3M830.6 324l-.6 .5M830.7 331.5l.6 .3M830.7 324.3l-.5 .4"/>
<path d="M830.8 331.2l.6 .2M830.9 330.9l.7 .2M831 324.6l-.6 .4M831 330.6l.6 .2M831.1 330.3l.7 .1M831.1 325l-.6 .3M831.2 330l.7 .1M831.2 329.6l.7 .2M831.3 329.3l.6 .1M831.3 328.7h.7M831.3 328.4h.7M831.3 325.3l-.6 .3"/>
<path d="M831.3 329h.7M831.4 325.6l-.6 .3M831.6 325.9l-.7 .3M831.7 326.3l-.7 .2M831.8 326.6l-.7 .2M831.9 327l-.7 .1M831.9 327.3l-.7 .1M831.9 327.7l-.6 .1M832 328l-.7 .1M590.1 341.9v.3M590.1 342.6v2.2M590.1 345.2v.4"/>
<path d="M590.1 346v2.2M590.1 348.6v.4M590.1 349.4v2.2M590.1 352v.4M590.1 352.7v2.3M590.1 355.4v.3M590.1 356.1v2.2M590.1 358.7v.4M590.1 359.5v2.2M268.2 367.3h10v115.8h-10v-115.8M272.8 372.3l.6-.3 .5 .4v.6l-.5 .3-.6-.3zM581.5 360.1h-48.1v4.5h48.1"/>
<path d="M590.1 362.1v.4M590.1 362.9v2.2M590.1 365.5v.4M590.1 366.2v2.3M590.1 368.8v.4M590.1 369.6v2.2M596.6 360.1h50.3v4.5h-50.3M637.6 374.3a.9 .9 0 0 0 .8 .6 .9 .9 0 0 0 .9-.6M637.6 371.7v2.7M637.6 371.5a.78 .78 0 0 1 1-.5 .78 .78 0 0 1 .5 1l-1.2 .1zM639.3 371.6v2.7M640 370.7a2.88 2.88 0 0 0-4.4 1.6 2.88 2.88 0 0 0 3.1 3.6 2.88 2.88 0 0 0 2.4-4l.7-2-1.7 .8"/>
<path d="M642.2 366h1.4v3.5h-1.4zM643 363.8v.5M643 364.6v.5M643 365.3v.4M643.8 363l3 .1M643.8 361.7v1.2M643.8 361.5v.1M643.9 361.5h2.9M644.3 361.7h5v1.2h-5zM644.3 361.7v1.2M644.4 362.3h4.7M644.4 362h4.7"/>
<path d="M644.4 362.6h4.7M649.3 361.7v1.2M650.2 362.3h.3M650.7 362.3h.5M651.5 362.3h.5M652.2 362.3h.5M652.9 362.3h.6M653.7 362.3h.5M653.9 375.6h14.5M654.5 362.3h.5M655.2 362.3h.5M656 362.3h.5"/>
<path d="M656.7 362.3h.5M657.5 362.3h.5M658.2 362.3h.5M659 362.3h.5M659.7 362.3h.5M660.5 362.3h.5M661 361.5h2.6M661 363.1h2.6M661.2 362.3h.5M662 362.3h.3M663.6 361.5v1.6M618.8 389.5h27.9v14.2h-27.9"/>
<path d="M640 396.6h.5M640.8 396.6h.5M641.5 396.6h.5M643.2 396.6h.3M643.2 396.7l.1 .1M643.3 396.9v.1M643.3 397.1h.1M643.4 395.7l-.2 .9M643.6 393l.1 .1M643.6 391.7v1.2M643.7 396.6h.5M643.8 393.1h2.8"/>
<path d="M644.1 391.6h5v1.3h-5zM644.1 391.6v1.3M644.3 392.3h4.7M644.3 392h4.7M644.3 392.5h4.7M644.5 396.6h.5M645.2 396.6h.6M646 396.6h.5M646.6 395.7h-7.6v1.4h7.6M646.7 391.5l-3.1 .1M646.7 396.6h.5M647.5 396.6h.5"/>
<path d="M648.3 396.6h.4M649 396.6h.5M649.1 391.6v1.3M649.7 396.6h.5M650 392.2h.3M650.5 396.6h.5M650.6 392.2h.4M651.3 396.6h.4M651.3 392.2h.5M652 396.6h.5M652.1 392.2h.5M652.7 396.6h.5"/>
<path d="M652.8 392.2h.5M653.5 396.6h.5M653.5 392.2h.6M654.2 396.6h.5M654.3 392.2h.5M655 396.6h.5M655.1 392.2h.5M655.7 396.6h.6M655.8 392.2h.5M656.5 396.6h.5M656.5 392.2h.6M657.2 396.6h.5"/>
<path d="M657.3 392.2h.5M658 396.6h.5M658.1 392.2h.5M658.7 396.6h.6M658.8 392.2h.5M659.5 396.6h.5M659.6 392.2h.5M660.2 396.6h.5M660.3 392.2h.5M660.8 386.1v17.6h10.5v-17.6M660.8 397.1h10.5M660.8 395.7h10.5"/>
<path d="M660.9 391.5h2.7v1.4M660.9 393.1h2.5M661 396.6h.5M661.1 392.2h.4M661.8 396.6h.4M661.8 392.2h.3M662.5 396.6h.5M663.2 396.6h.5M663.6 393l-.1 .1M664 396.6h.5M664.7 396.6h.5M665.5 396.6h.5"/>
<path d="M666.2 396.6h.6M667 396.6h.5M667.7 396.6h.5M668.5 396.6h.5M669.2 396.6h.6M670 396.6h.5M670.7 396.6h.5M671.5 396.6h.5M672.3 396.6h.4M673 396.6h.5M673.7 396.6h.5M674.5 396.6h.3"/>
<path d="M676.7 396.2l-1.1 .3 .9 .4M677 395.9l-.5 1.2M677.2 396.2l-.1 .9 .4-1.1-.4 1.1M677.5 396l-.5 .2M677.5 396.2h.3M678 396l-.4 1.1M678 396.2h.3M678.6 396l-.5 1.1M678.6 396.2h.3M679.1 396l-.5 1.1M679.1 396.2h.3M679.6 396l-.4 1.1"/>
<path d="M679.6 396.2h.3M680.1 396l-.4 1.1M680.1 396.2h.3M680.7 396l-.5 1.1M680.7 396.2h.3M681.2 396l-.4 1.2M681.2 396.2h.3M681.7 396.2h.3M681.7 396l-.4 1.2M682.2 396l-.4 1.2M682.2 396.2h.3M682.8 396l-.5 1.2"/>
<path d="M682.8 396.2h.2M683.3 396l-.4 1.2M683.3 396.2h.3M683.8 396l-.4 1.2M683.8 396.2h.3M684.1 396.9h.3M684.4 396l-.5 1.2M684.4 396.2h.3M684.7 396.9h11.8M684.9 396l-.5 1.2M696.5 396.2h-11.6M696.5 395.5h.5v2.2h-.5z"/>
<path d="M272.8 407l.5-.3 .6 .3v.6l-.6 .3-.5-.3zM643.6 401.6h.1M643.6 400.2v1.3M643.8 401.6h2.8M644.1 400.2h5v1.2h-5zM644.1 400.2v1.2M644.3 400.8h4.6M644.3 400.5h4.6M644.3 401.1h4.6M646.7 400.1l-3.1 .1M649.1 400.2v1.2M650 400.8h.3"/>
<path d="M650.6 400.8h.4M651.3 400.8h.5M652.1 400.8h.5M652.8 400.8h.5M653.5 400.8h.6M654.3 400.8h.5M655.1 400.8h.5M655.8 400.8h.5M656.5 400.8h.6M657.3 400.8h.5M658.1 400.8h.5M658.8 400.8h.5"/>
<path d="M659.6 400.8h.5M660.3 400.8h.5M660.9 400l2.7 .2M660.9 401.6h2.5M661.1 400.8h.4M661.8 400.8h.3M663.6 400.2l-.1 1.4M80.9 438.3h8.6a718 718 0 0 0 93.5 0h8.6v1.7h-8.6a517.5 517.5 0 0 1-93.5 0h-8.6zM80.9 459.5h110.5v7.2h-110.5zM272.8 441.7l.5-.3 .6 .3v.6l-.6 .3-.5-.3zM272.8 475.8l.5-.3 .6 .3v.6l-.6 .3-.5-.3zM321.9 463.7l5.4-5.2a77.2 77.2 0 0 0 20-32.9 115.7 115.7 0 0 0 6-47l-.7-11.5h-5.5a109.9 109.9 0 0 1-17.5 82.4 190.6 190.6 0 0 0-15.5 15.5 58 58 0 0 0-9 19.3"/>
<path d="M325.3 460.6a49.3 49.3 0 0 0-16.7 30.1M305.1 484.3l2.3 .7-1.2 5.5 2.3 .2"/>
<circle cx="191" cy="81.1" r="1.14"/>
<circle cx="75.1" cy="137.4" r="1.14"/>
<circle cx="538.3" cy="174.3" r="1.14"/>
<circle cx="642" cy="174.3" r="1.14"/>
<circle cx="186.1" cy="197.7" r="1.14"/>
<circle cx="538.3" cy="208.9" r="1.14"/>
<circle cx="642" cy="208.9" r="1.14"/>
<circle cx="505.4" cy="231.8" r="7.2"/>
<circle cx="273.5" cy="258.4" r=".68"/>
<circle cx="318" cy="258.3" r=".68"/>
<circle cx="538.3" cy="243.6" r="1.14"/>
<circle cx="642" cy="243.6" r="1.14"/>
<circle cx="538.3" cy="277.7" r="1.14"/>
<circle cx="642" cy="277.8" r="1.14"/>
<circle cx="259.2" cy="292.3" r=".68"/>
<circle cx="500.3" cy="295.8" r="7.2"/>
<circle cx="538.3" cy="288.4" r="1.14"/>
<circle cx="642" cy="288.4" r="1.14"/>
<circle cx="687.6" cy="289.3" r="7.2"/>
<circle cx="643" cy="302.5" r=".89"/>
<circle cx="273.4" cy="372.7" r="1.14"/>
<circle cx="638.5" cy="373.1" r=".59"/>
<circle cx="642.9" cy="367.3" r=".51"/>
<circle cx="661.1" cy="375.6" r="7.2"/>
<circle cx="642.8" cy="396.4" r=".89"/>
<circle cx="273.4" cy="407.3" r="1.14"/>
<circle cx="273.3" cy="442" r="1.14"/>
<circle cx="84.2" cy="463" r=".68"/>
<circle cx="188" cy="463.1" r=".68"/>
<circle cx="273.3" cy="476.1" r="1.14"/>
</g>
<g fill="#fff" stroke="#fff" stroke-width=".38">
<path d="M805.9 333.8l30.8 4.3h-30.8z"/>
<path d="M805.9 333.8h25l5.8 4.3z"/>
<path d="M830.9 319.3h5.8l-5.8 14.5z"/>
<path d="M836.7 319.3v18.8l-5.8-4.3z"/>
</g>
<path d="M805.9 333.8h25v-14.5h5.8v18.8h-30.8z" fill="none" stroke="#fff" stroke-width=".38"/>
<g fill="#000" stroke="#000" stroke-width=".38">
<path d="M24.7 9.6l.4 573.9v-573.4zM24.7 9.6l.4 573.9-.4 .6z"/>
<path d="M80.8 7.3l.2 2.5zM80.8 7.3l.2 2.5z"/>
<path d="M130.8 7.3l.2 2.5v-2.5zM130.8 7.3l.2 2.5h-.2z"/>
<path d="M180.8 7.3l.2 2.5v-2.5zM180.8 7.3l.2 2.5h-.2z"/>
<path d="M230.8 7.3l.2 2.5zM230.8 7.3l.2 2.5z"/>
<path d="M280.8 7.3l.2 2.5zM280.8 7.3l.2 2.5z"/>
<path d="M330.8 7.3l.2 2.5zM330.8 7.3l.2 2.5z"/>
<path d="M380.8 7.3l.2 2.5zM380.8 7.3l.2 2.5z"/>
<path d="M430.8 7.3l.2 2.5zM430.8 7.3l.2 2.5z"/>
<path d="M480.8 7.3l.2 2.5zM480.8 7.3l.2 2.5z"/>
<path d="M530.8 7.3l.2 2.5zM530.8 7.3l.2 2.5z"/>
<path d="M580.8 7.3l.2 2.5zM580.8 7.3l.2 2.5z"/>
<path d="M630.8 7.3l.2 2.5v-2.5zM630.8 7.3l.2 2.5h-.2z"/>
<path d="M680.8 7.3l.2 2.5v-2.5zM680.8 7.3l.2 2.5h-.2z"/>
<path d="M730.8 7.3l.2 2.5v-2.5zM730.8 7.3l.2 2.5h-.2z"/>
<path d="M780.8 7.3l.2 2.5zM780.8 7.3l.2 2.5z"/>
<path d="M25.1 10.1h805.6l.5-.5zM24.7 9.6h806.5l-806.1 .5z"/>
<path d="M22.4 83.9h2.5v-.2zM22.4 83.7h2.5l-2.5 .2z"/>
<path d="M830.9 83.9h2.5v-.2zM830.9 83.7h2.5l-2.5 .2z"/>
<path d="M22.4 133.9h2.5v-.2zM22.4 133.7h2.5l-2.5 .2z"/>
<path d="M830.9 133.9h2.5v-.2zM830.9 133.7h2.5l-2.5 .2z"/>
<path d="M22.4 183.9h2.5v-.2zM22.4 183.7h2.5l-2.5 .2z"/>
<path d="M830.9 183.9h2.5v-.2zM830.9 183.7h2.5l-2.5 .2z"/>
<path d="M22.4 233.9l2.5-.2zM22.4 233.7h2.5z"/>
<path d="M830.9 233.9l2.5-.2zM830.9 233.7h2.5z"/>
<path d="M22.4 283.9l2.5-.2zM22.4 283.7h2.5z"/>
<path d="M830.9 283.9l2.5-.2zM830.9 283.7h2.5z"/>
<path d="M22.4 333.9l2.5-.2zM22.4 333.7h2.5z"/>
<path d="M780.9 333.9l50-.2zM780.9 333.7h50z"/>
<path d="M830.9 333.9l2.5-.2zM830.9 333.7h2.5z"/>
<path d="M22.4 383.9l2.5-.2zM22.4 383.7h2.5z"/>
<path d="M780.9 383.9l50-.2zM780.9 383.7h50z"/>
<path d="M830.9 383.9l2.5-.2zM830.9 383.7h2.5z"/>
<path d="M780.9 417h50zM780.9 417.2l50-.2z"/>
<path d="M780.9 400.6h50v-.2zM780.9 400.4h50l-50 .2z"/>
<path d="M780.9 417.2l50-.2zM780.9 417h50z"/>
<path d="M22.4 433.9l2.5-.2zM22.4 433.7h2.5z"/>
<path d="M780.9 433.7h50zM780.9 433.9l50-.2z"/>
<path d="M780.9 433.7h50zM780.9 433.9l50-.2z"/>
<path d="M780.9 433.7h50zM780.9 433.9l50-.2z"/>
<path d="M780.9 433.7h50zM780.9 433.9l50-.2z"/>
<path d="M830.9 433.9l2.5-.2zM830.9 433.7h2.5z"/>
<path d="M780.9 450.4v.2l50-.2zM780.9 450.6l50-.2v.2z"/>
<path d="M780.9 467h50zM780.9 467.2l50-.2z"/>
<path d="M780.9 467h50zM780.9 467.2l50-.2z"/>
<path d="M22.4 483.9l2.5-.2zM22.4 483.7h2.5z"/>
<path d="M780.9 498.8h50zM780.9 498.9l50-.1z"/>
<path d="M780.9 493.8h50zM780.9 493.9l50-.1z"/>
<path d="M780.9 488.8h50zM780.9 488.8h50z"/>
<path d="M780.9 483.7h50zM780.9 483.9l50-.2z"/>
<path d="M830.9 483.9l2.5-.2zM830.9 483.7h2.5z"/>
<path d="M830.9 483.9l2.5-.2zM830.9 483.7h2.5z"/>
<path d="M780.9 518.7h50zM780.9 518.9l50-.2z"/>
<path d="M780.9 513.7h50zM780.9 513.9l50-.2z"/>
<path d="M780.9 508.7h50zM780.9 508.9l50-.2z"/>
<path d="M780.9 503.7h50zM780.9 503.9l50-.2z"/>
<path d="M22.4 533.9l2.5-.2zM22.4 533.7h2.5z"/>
<path d="M780.9 533.7h50zM780.9 533.9l50-.2z"/>
<path d="M780.9 533.7h50zM780.9 533.9l50-.2z"/>
<path d="M780.9 528.7h50zM780.9 528.8l50-.1z"/>
<path d="M780.9 523.7h50zM780.9 523.9l50-.2z"/>
<path d="M830.9 533.9l2.5-.2zM830.9 533.7h2.5z"/>
<path d="M830.9 533.9l2.5-.2zM830.9 533.7h2.5z"/>
<path d="M830.9 533.9l2.5-.2zM830.9 533.7h2.5z"/>
<path d="M830.9 533.9l2.5-.2zM830.9 533.7h2.5z"/>
<path d="M25.1 583.5l-.4 .6 806-.6zM24.7 584.1l806-.6 .5 .6z"/>
<path d="M80.8 583.8l.2 2.5zM80.8 583.8l.2 2.5z"/>
<path d="M130.8 583.8l.2 2.5v-2.5zM130.8 583.8l.2 2.5h-.2z"/>
<path d="M180.8 583.8l.2 2.5v-2.5zM180.8 583.8l.2 2.5h-.2z"/>
<path d="M230.8 583.8l.2 2.5zM230.8 583.8l.2 2.5z"/>
<path d="M280.8 583.8l.2 2.5zM280.8 583.8l.2 2.5z"/>
<path d="M330.8 583.8l.2 2.5zM330.8 583.8l.2 2.5z"/>
<path d="M380.8 583.8l.2 2.5zM380.8 583.8l.2 2.5z"/>
<path d="M430.8 583.8l.2 2.5zM430.8 583.8l.2 2.5z"/>
<path d="M480.8 583.8l.2 2.5zM480.8 583.8l.2 2.5z"/>
<path d="M530.8 583.8l.2 2.5zM530.8 583.8l.2 2.5z"/>
<path d="M580.8 583.8l.2 2.5zM580.8 583.8l.2 2.5z"/>
<path d="M630.8 583.8l.2 2.5v-2.5zM630.8 583.8l.2 2.5h-.2z"/>
<path d="M680.8 583.8l.2 2.5v-2.5zM680.8 583.8l.2 2.5h-.2z"/>
<path d="M716.4 583.7h60zM716.4 583.9l60-.2z"/>
<path d="M730.8 583.8l.2 2.5v-2.5zM730.8 583.8l.2 2.5h-.2z"/>
<path d="M780.8 583.8l.2 2.5zM780.8 583.8l.2 2.5z"/>
<path d="M780.8 583.8l.2 2.5zM780.8 583.8l.2 2.5z"/>
<path d="M790.8 583.8l.2 2.5zM790.8 583.8l.2 2.5z"/>
<path d="M805.8 583.8l.2 2.5zM805.8 583.8l.2 2.5z"/>
<path d="M830.7 10.1v573.4l.5 .6zM830.7 10.1l.5-.5v574.5z"/>
<path d="M830.7 583.8l.4 2.5v-2.5zM830.7 583.8l.4 2.5h-.4z"/>
</g>
<text font-size="13.4" x="790.1" y="563.6">A751</text>
<g font-size="8.6">
<text x="278.4" y="161.4">Asse frontale x1</text>
<text x="278" y="169.9">Spessore: 2cm</text>
<text x="100.9" y="218.7">Struttura gambe x2</text>
<text x="100.5" y="227.2">Spessore: 2,5cm</text>
<text x="101" y="326.1">Asse posteriore x1</text>
<text x="100.6" y="334.6">Spessore: 2cm</text>
<text x="250.9" y="330.9">Supporto seduta laterale x2</text>
<text x="266.8" y="339.4">Spessore: 3cm</text>
<text x="81.7" y="492.2">Supporto seduta e schienale x6</text>
<text x="108" y="500.3">Spessore: 1cm</text>
<text x="250.8" y="505.3">Supporto schienale laterale x2</text>
<text x="266.7" y="513.7">Spessore: 3cm</text>
</g>
<g font-size="5.6">
<text x="503.5" y="230.4">5</text>
<text x="685.7" y="288">3</text>
<text x="498.3" y="294.5">6</text>
<text x="659.3" y="374.2">3</text>
</g>
<g font-size="5">
<text x="784.1" y="353">Struttura poltrona</text>
<text x="796.3" y="359">POANG</text>
</g>
<g font-size="4.3">
<text x="500.3" y="235.9">A750</text>
<text x="682.6" y="293.6">A750</text>
<text x="495.2" y="300">A750</text>
<text x="656.1" y="379.8">A750</text>
</g>
<g font-size="2.5">
<text x="50.5" y="8.7">1</text>
<text x="105.2" y="8.7">2</text>
<text x="155.2" y="8.7">3</text>
<text x="205.2" y="8.7">4</text>
<text x="255.2" y="8.7">5</text>
<text x="305.2" y="8.7">6</text>
<text x="355.2" y="8.7">7</text>
<text x="405.2" y="8.7">8</text>
<text x="455.2" y="8.7">9</text>
<text x="504.5" y="8.7">10</text>
<text x="554.5" y="8.7">11</text>
<text x="604.5" y="8.7">12</text>
<text x="654.5" y="8.7">13</text>
<text x="704.5" y="8.7">14</text>
<text x="754.5" y="8.7">15</text>
<text x="803.4" y="8.7">16</text>
<text x="22.2" y="44.7">A</text>
<text x="832.1" y="47">A</text>
<text x="22.2" y="109.7">B</text>
<text x="832.1" y="109.7">B</text>
<text x="22.1" y="159.7">C</text>
<text x="832" y="159.7">C</text>
<text x="22.1" y="209.7">D</text>
<text x="832" y="209.7">D</text>
<text x="22.2" y="259.7">E</text>
<text x="832.1" y="259.7">E</text>
<text x="22.2" y="309.7">F</text>
<text x="832.1" y="309.7">F</text>
<text x="781.7" y="326.7">POLITECNICO DI MILANO</text>
<text x="781.8" y="329.8">SCUOLA DEL DESIGN</text>
<text x="781.8" y="332.8">C.L. DESIGN DEGLI INTERNI</text>
<text x="781.9" y="336.6">PROGETTO:</text>
<text x="22" y="359.7">G</text>
<text x="831.9" y="359.7">G</text>
<text x="781.9" y="386.6">CORSO:</text>
<text x="792.2" y="390">STRUMENTI E METODI</text>
<text x="796.1" y="393">DEL PROGETTO</text>
<text x="781.9" y="403.2">DOCENTE:</text>
<text x="22.1" y="409.7">H</text>
<text x="794.5" y="409.7">MARCO FERRARA</text>
<text x="832" y="409.7">H</text>
<text x="781.9" y="419.9">STUDENTI:</text>
<text x="797.4" y="426.4">MARCO RICCI</text>
<text x="781.9" y="436.6">OGGETTO:</text>
<text x="793.9" y="439.8">POLTRONA POANG</text>
<text x="799.3" y="442.8">890.901.82</text>
<text x="792.7" y="445.8">ABACO ED ESPLOSO</text>
<text x="781.9" y="453.2">NOTE:</text>
<text x="22.4" y="459.7">J</text>
<text x="805.4" y="459.7">-</text>
<text x="832.3" y="459.7">J</text>
<text x="781.9" y="469.9">NOME FILE:</text>
<text x="791" y="475.9">POANG-890_901_82.dwg</text>
<text x="781.8" y="487.2">VERS</text>
<text x="821.4" y="487.2">DATA</text>
<text x="22.2" y="509.7">K</text>
<text x="832.1" y="509.7">K</text>
<text x="781.9" y="532.2">A</text>
<text x="812.4" y="532.2">YYYY.MM.DD</text>
<text x="781.9" y="536.7">TAVOLA NO.:</text>
<text x="815.3" y="536.7">002 DI</text>
<text x="825.2" y="536.7">002</text>
<text x="22.3" y="559.7">L</text>
<text x="832.2" y="559.7">L</text>
<text x="781.9" y="579.3">DATA:</text>
<text x="791.9" y="579.2">2017.05.22</text>
<text x="806.8" y="579.2">SCALA:</text>
<text x="822.9" y="579.2">1:5</text>
<text x="19.4" y="584.1" transform="rotate(-90 19.4 584.1)">DIRECTORY: /USERS/MARCORICCI/DESKTOP/QM-S_2_CAMERA/DWG ARREDI/POANG-890_901_82.DWG | PLOTTED ON: 7/14/2017 10:35:50 PM | BY USER: MARCO RICCI</text>
<text x="48.7" y="587.2">1</text>
<text x="105.2" y="587.2">2</text>
<text x="155.2" y="587.2">3</text>
<text x="205.2" y="587.2">4</text>
<text x="255.2" y="587.2">5</text>
<text x="305.2" y="587.2">6</text>
<text x="355.2" y="587.2">7</text>
<text x="405.2" y="587.2">8</text>
<text x="455.2" y="587.2">9</text>
<text x="504.5" y="587.2">10</text>
<text x="554.5" y="587.2">11</text>
<text x="604.5" y="587.2">12</text>
<text x="654.5" y="587.2">13</text>
<text x="704.5" y="587.2">14</text>
<text x="754.5" y="587.2">15</text>
<text x="781.4" y="586.3">0</text>
<text x="781.8" y="582.1">REV:</text>
<text x="791.4" y="586.3">50mm</text>
<text x="791.9" y="582.2">A</text>
<text x="806.4" y="586.3">125mm</text>
<text x="806.8" y="582.2">FORMATO:</text>
<text x="822" y="586.3">250mm</text>
<text x="823.4" y="582.2">A1</text>
</g>
</svg>
